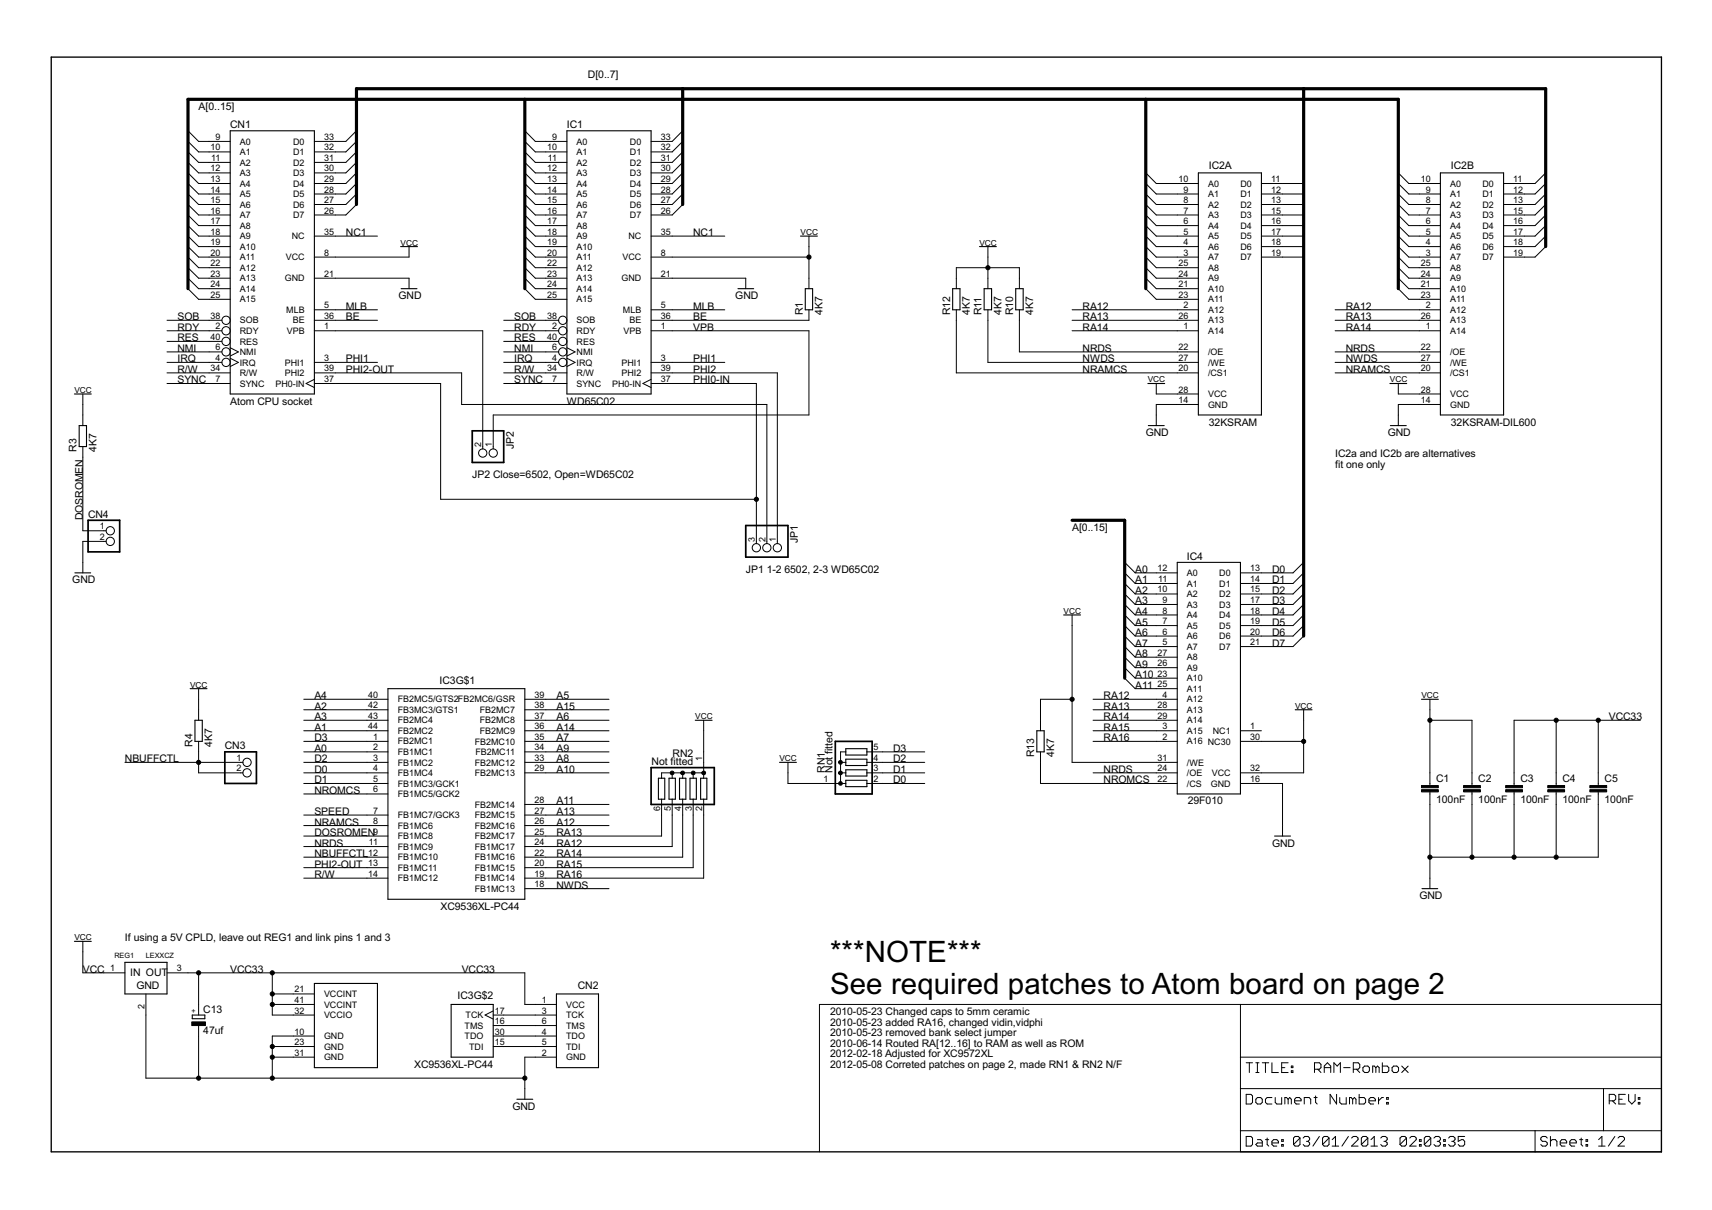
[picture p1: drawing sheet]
<svg xmlns="http://www.w3.org/2000/svg" width="297mm" height="210mm" viewBox="0 0 297 210" stroke-linecap="round" stroke-linejoin="round" font-family="sans-serif">
<g fill="none" stroke="#000" stroke-width=".17">
<path d="M32.6 22.7l1.9 1.8h5.4M32.6 24.5l1.9 1.9h5.4M32.6 26.4l1.9 1.8h5.4M32.6 28.2l1.9 1.8h5.4M32.6 30l1.9 1.8h5.4M32.6 31.8l1.9 1.9h5.4M32.6 33.7l1.9 1.8h5.4M32.6 35.5l1.9 1.8h5.4M32.6 37.3l1.9 1.8h5.4M32.6 39.1l1.9 1.9h5.4M61.8 22.7l-1.8 1.8h-5.5M61.8 24.5l-1.8 1.9h-5.5"/>
<path d="M61.8 26.4l-1.8 1.8h-5.5M61.8 28.2l-1.8 1.8h-5.5M61.8 30l-1.8 1.8h-5.5M61.8 31.8l-1.8 1.9h-5.5M61.8 33.7l-1.8 1.8h-5.5M61.8 35.5l-1.8 1.8h-5.5M91.1 22.7l1.8 1.8h5.5M91.1 24.5l1.8 1.9h5.5M91.1 26.4l1.8 1.8h5.5M91.1 28.2l1.8 1.8h5.5M91.1 30l1.8 1.8h5.5M91.1 31.8l1.8 1.9h5.5"/>
<path d="M91.1 33.7l1.8 1.8h5.5M91.1 35.5l1.8 1.8h5.5M91.1 37.3l1.8 1.8h5.5M91.1 39.1l1.8 1.9h5.5M118.4 22.7l-1.8 1.8h-3.6M118.4 24.5l-1.8 1.9h-3.6M118.4 26.4l-1.8 1.8h-3.6M118.4 28.2l-1.8 1.8h-3.6M118.4 30l-1.8 1.8h-3.6M118.4 31.8l-1.8 1.9h-3.6M118.4 33.7l-1.8 1.8h-3.6M118.4 35.5l-1.8 1.8h-3.6"/>
<path d="M198.8 30l1.8 1.8h7.3M198.8 31.8l1.8 1.9h7.3M198.8 33.7l1.8 1.8h7.3M198.8 35.5l1.8 1.8h7.3M198.8 37.3l1.8 1.8h7.3M198.8 39.1l1.8 1.9h7.3M218.9 31.8h7.3M218.9 33.7h7.3M218.9 35.5h7.3M218.9 37.3h7.3M218.9 39.1h7.3M242.6 30l1.8 1.8h5.5"/>
<path d="M242.6 31.8l1.8 1.9h5.5M242.6 33.7l1.8 1.8h5.5M242.6 35.5l1.8 1.8h5.5M242.6 37.3l1.8 1.8h5.5M242.6 39.1l1.8 1.9h5.5M268.2 30l-1.9 1.8h-5.4M268.2 31.8l-1.9 1.9h-5.4M268.2 33.7l-1.9 1.8h-5.4M268.2 35.5l-1.9 1.8h-5.4M268.2 37.3l-1.9 1.8h-5.4M268.2 39.1l-1.9 1.9h-5.4M29 57.4h9.5"/>
<path d="M29 55.6h9.5M29 59.2h9.5M32.6 41l1.9 1.8h5.4M32.6 42.8l1.9 1.8h5.4M32.6 44.6l1.9 1.8h5.4M32.6 46.4l1.9 1.9h5.4M32.6 48.3l1.9 1.8h5.4M32.6 50.1l1.9 1.8h5.4M54.5 41h11M54.5 48.3h16.5v1.8M54.5 57.4h29.3v20.5M54.5 53.7h11"/>
<path d="M54.5 55.6h11M71 42.8v1.8h-16.5M87.4 57.4h9.5M87.4 55.6h9.5M87.4 59.2h9.5M91.1 41l1.8 1.8h5.5M91.1 42.8l1.8 1.8h5.5M91.1 44.6l1.8 1.8h5.5M91.1 46.4l1.8 1.9h5.5M91.1 48.3l1.8 1.8h5.5M91.1 50.1l1.8 1.8h5.5M113 41h12.8"/>
<path d="M113 44.6h27.4M113 48.3h16.4v1.8M113 57.4h27.4v14.6h-54.8v5.9M113 53.7h12.8M140.4 53.7v1.9h-27.4M140.4 41v9.1M165.9 50.1v-3.7h11v3.7M165.9 53.7v11h42M171.4 53.7v9.2h36.5M171.4 42.8v7.3M176.9 53.7v7.3h31M186 57.4h21.9"/>
<path d="M186 53.7h21.9M186 55.6h21.9M198.8 41l1.8 1.8h7.3M198.8 42.8l1.8 1.8h7.3M198.8 44.6l1.8 1.8h7.3M198.8 46.4l1.8 1.9h7.3M198.8 48.3l1.8 1.8h7.3M198.8 50.1l1.8 1.8h7.3M218.9 41h7.3M218.9 42.8h7.3M218.9 44.6h7.3M231.6 57.4h18.3"/>
<path d="M231.6 53.7h18.3M231.6 55.6h18.3M242.6 41l1.8 1.8h5.5M242.6 42.8l1.8 1.8h5.5M242.6 44.6l1.8 1.8h5.5M242.6 46.4l1.8 1.9h5.5M242.6 48.3l1.8 1.8h5.5M242.6 50.1l1.8 1.8h5.5M268.2 41l-1.9 1.8h-5.4M268.2 42.8l-1.9 1.8h-5.4M14.4 68.3v5.5M14.4 77.5v14.6h4"/>
<path d="M29 61h9.5M29 62.9h9.5M29 66.5h10.9M29 64.7h10.9M39.9 60.3l1.5 .7-1.5 .8M39.9 62.1l1.5 .8-1.5 .7M54.5 62.9h11M54.5 66.5h22v20.1h54.7M54.5 64.7h25.6v5.5h53v24.1M54.5 65.8l-1.4 .7 1.4 .7M87.4 61h9.5M87.4 62.9h9.5"/>
<path d="M87.4 66.5h11M87.4 64.7h11M98.4 60.3l1.4 .7-1.4 .8M98.4 62.1l1.4 .8-1.4 .7M113 62.9h12.8M113 65.8l-1.5 .7 1.5 .7M113 66.5h18.2v27.8M113 64.7h21.9v29.6M200.6 66.5v1.8h7.3M207.9 70.2h-7.3v3.6M231.6 61h18.3M231.6 62.9h18.3"/>
<path d="M231.6 64.7h18.3M242.6 66.5v1.8h7.3M249.9 70.2h-7.3v3.6M18.4 93.9h-4v5.5M195.1 97.6l1.9 1.8h7.3M195.1 99.4l1.9 1.8h7.3M226.2 97.6l-1.9 1.8h-9.1M226.2 99.4l-1.9 1.8h-9.1M34.5 119.5v5.4M186 106.7v25.5h18.3M195.1 101.2l1.9 1.8h7.3M195.1 103l1.9 1.9h7.3"/>
<path d="M195.1 104.9l1.9 1.8h7.3M195.1 106.7l1.9 1.8h7.3M195.1 108.5l1.9 1.8h7.3M195.1 110.3l1.9 1.9h7.3M195.1 112.2l1.9 1.8h7.3M195.1 114l1.9 1.8h7.3M195.1 115.8l1.9 1.8h7.3M195.1 117.6l1.9 1.9h7.3M226.2 101.2l-1.9 1.8h-9.1M226.2 103l-1.9 1.9h-9.1M226.2 104.9l-1.9 1.8h-9.1M226.2 106.7l-1.9 1.8h-9.1"/>
<path d="M226.2 108.5l-1.9 1.8h-9.1M226.2 110.3l-1.9 1.9h-9.1M21.7 132.2h20.5M34.5 128.6v5.5h7.7M52.7 121.3h14.6M52.7 123.1h14.6M52.7 124.9h14.6M52.7 134.1h14.6M52.7 128.6h14.6M52.7 135.9h14.6M52.7 132.2h14.6M52.7 126.8h14.6"/>
<path d="M52.7 130.4h14.6M52.7 137.7h14.6M91.1 121.3h14.6M91.1 123.1h14.6M91.1 124.9h14.6M91.1 134.1h14.6M91.1 128.6h14.6M91.1 132.2h14.6M91.1 126.8h14.6M91.1 130.4h14.6M91.1 139.6h14.6M114.8 138.6v6.4h-23.7"/>
<path d="M116.6 138.6v8.3h-25.5M116.6 134.1v.9M118.4 138.6v10.1h-27.3M118.4 134.1v.9M120.3 138.6v11.9h-29.2M120.3 134.1v.9M122.1 134.1h-7.3v.9M122.1 138.6v13.7h-31M122.1 124.9v10.1M136.7 132.2v3.7h10M145.8 134.1h.9M145.8 132.2h.9"/>
<path d="M146.7 130.4h-.9v5.5M150.4 134.1h10M150.4 135.9h10M150.4 132.2h10M150.4 130.4h10M180.5 130.4v5.5h23.8M186 121.3h-5.5v5.5M189.7 121.3h14.6M189.7 123.1h14.6M189.7 124.9h14.6M189.7 134.1h14.6M189.7 128.6h14.6"/>
<path d="M189.7 126.8h14.6M215.2 128.6h11M215.2 135.9h7.3v9.1M215.2 126.8h3.7M226.2 123.1v11h-11M248.1 121.3v15M248.1 137.4v16.8M248.1 124.9h7.3v11.4M255.4 137.4v11.3M262.7 137.4v11.3M270 124.9v11.4M270 137.4v11.3"/>
<path d="M277.3 137.4v11.3h-29.2M277.3 124.9v11.4M284.6 124.9h-21.9v11.4M52.7 141.4h14.6M52.7 143.2h14.6M52.7 145h14.6M52.7 146.9h14.6M52.7 148.7h14.6M52.7 150.5h14.6M52.7 152.3h14.6M91.1 141.4h14.6M91.1 143.2h14.6"/>
<path d="M91.1 154.2h14.6M14.4 163.3v5.5h7.3M25.3 172.4v14.6h65.8M29 168.8h62.1v5.4h5.4M34.5 168.8v7.3M34.5 177.9v9.1M47.2 174.2h7.3M47.2 172.4h7.3M47.2 168.8v7.3h7.3M54.5 179.7h-7.3v7.3M85.6 176.1h10.9M85.6 179.7h10.9"/>
<path d="M85.6 175.4l-1.4 .7 1.4 .7M85.6 177.9h10.9M215.2 174.2v25.6h73.1v-25.6h-146.1v25.6M47.2 183.4h7.3M47.2 181.5h7.3M85.6 181.5h10.9M96.5 183.4h-5.4v7.3M215.2 188.8h73.1M215.2 196.2h73.1M215.2 183.4h73.1M216.2 189.8h.8l.3 .3v1.1l-.3 .3h-.8zM216.2 197.1h.8l.3 .3v1.1l-.3 .3h-.8z"/>
<path d="M216.2 184.4h1.1M216.8 184.4v1.7M217.9 184.4h.5M217.9 186.1h.5M218.2 197.7h.5l.3 .3v.8h-.8l-.3-.3 .3-.2h.8M218.2 190.4h.5l.3 .3v.5l-.3 .3h-.5l-.3-.3v-.5zM218.2 184.4v1.7M219 184.4h1.1M219.6 197.7h.5M219.6 184.4v1.7M219.9 197.4v1.1l.2 .3M220.7 198.3h1.1v-.3l-.3-.3h-.5l-.3 .3v.5l.3 .3h.5"/>
<path d="M220.7 184.4v1.7h1.1M220.7 190.4h-.8l-.3 .3v.5l.3 .3h.8M221.3 190.4v.8l.2 .3h.9v-1.1M222.4 198.5h.3v.3h-.3zM222.4 197.7h.3v.3h-.3zM222.4 185.2h.5M223.5 184.4h-1.1v1.7h1.1M223.5 190.7l-.3-.3h-.3v1.1M223.5 190.7l.3-.3 .2 .3v.8M223.5 190.7v.8M224 185.8h.3v.3h-.3zM224 184.9h.3v.3h-.3z"/>
<path d="M224.6 191h1.1v-.3l-.3-.3h-.5l-.3 .3v.5l.3 .3h.5M225.6 197.4v1.1l-.3 .3h-.6l-.3-.3M225.6 197.4l-.3-.3h-.6l-.3 .3v1.1M225.6 197.4l-1.2 1.1M226.1 197.4l.3-.3h.5l.3 .3v.3l-.3 .3M226.3 191.5v-1.1h.8l.3 .3v.8M226.7 198h.2M226.9 198l.3 .3v.2l-.3 .3h-.5l-.3-.3M228 190.4h.5M228.1 185.5h.8l.3-.3v-.6l-.3-.2h-.8v1.7M228.3 190.1v1.1l.2 .3M228.6 185.5l.6 .6"/>
<path d="M228.9 197.1l-1.1 1.7M229.8 185.2h1.1M229.8 186.1v-1.2l.5-.5 .6 .5v1.2M230.6 197.4v1.1l-.3 .3h-.6l-.2-.3M230.6 197.4l-.3-.3h-.6l-.2 .3v1.1M230.6 197.4l-1.1 1.1M231.1 198.8h1.2M231.1 197.7l.6-.6v1.7M231.4 186.1v-1.7l.6 .5 .6-.5v1.7M231.9 189.8v1.7l-1.1-1.7v1.7M232.5 190.4v.8l.2 .3h.9v-1.1M233.1 185.2h1.2"/>
<path d="M234 197.1l-1.2 1.7M234.5 197.4l.3-.3h.6l.2 .3v.3l-1.1 1.1h1.1M234.7 190.7l-.3-.3h-.3v1.1M234.7 190.7v.8M234.7 190.7l.3-.3 .3 .3v.8M234.8 185.5h.8l.3-.3v-.6l-.3-.2h-.8v1.7M235.4 185.5l.5 .6M235.8 189.8v1.7h.9l.2-.3v-.5l-.2-.3h-.9M236.5 185.2l.3-.3h.5l.3 .3v.6l-.3 .3h-.5l-.3-.3zM237.3 197.4v1.1l-.3 .3h-.5l-.3-.3M237.3 197.4l-.3-.3h-.5l-.3 .3v1.1M237.3 197.4l-1.1 1.1"/>
<path d="M237.5 191h1.1v-.3l-.3-.3h-.5l-.3 .3v.5l.3 .3h.5M237.9 198.8h1.1M237.9 197.7l.5-.6v1.7M238.7 185.2l-.3-.3h-.2v1.2M238.7 185.2v.9M238.7 185.2l.3-.3 .3 .3v.9M239.2 190.4v1.1M239.6 197.4l.2-.3h.6l.3 .3v.3l-.3 .3M239.8 184.4v1.7h.9l.3-.3v-.6l-.3-.3h-.9M240 190.4h-.2l-.6 .6M240.1 198h.3M240.4 198l.3 .3v.2l-.3 .3h-.6l-.2-.3"/>
<path d="M240.6 191.2h.3v.3h-.3zM240.6 190.4h.3v.3h-.3zM241.5 185.2l.3-.3h.6l.3 .3v.6l-.3 .3h-.6l-.3-.3zM243.2 184.9l1.1 1.2M244 197.4v1.1l-.2 .3h-.6l-.3-.3M244 197.4l-.2-.3h-.6l-.3 .3v1.1M244 197.4l-1.1 1.1M244.3 184.9l-1.1 1.2M244.6 197.4l.3-.3h.5l.3 .3v.3l-1.1 1.1h1.1M246.3 198.5h.3v.3h-.3zM246.3 197.7h.3v.3h-.3zM248.2 197.4v1.1l-.2 .3h-.6l-.3-.3"/>
<path d="M248.2 197.4l-.2-.3h-.6l-.3 .3v1.1M248.2 197.4l-1.1 1.1M248.8 197.4l.3-.3h.5l.3 .3v.3l-.3 .3M249.4 198h.2M249.6 198l.3 .3v.2l-.3 .3h-.5l-.3-.3M250.5 198.5h.3v.3h-.3zM250.5 197.7h.3v.3h-.3zM251.3 197.4l.3-.3h.6l.3 .3v.3l-.3 .3M251.9 198h.3M252.2 198l.3 .3v.2l-.3 .3h-.6l-.3-.3M254.1 197.1h-1.1v.9l.6-.3h.3l.2 .3v.5l-.2 .3h-.6l-.3-.3M266.3 196.2v3.6"/>
<path d="M268.5 197.4l-.3-.3h-.6l-.3 .3v.3l.3 .3h.6l.3 .3v.2l-.3 .3h-.6l-.3-.3M269 198l.3-.3h.6l.2 .3v.8M269 197.1v1.7M270.7 198.3h1.1v-.3l-.3-.3h-.5l-.3 .3v.5l.3 .3h.5M272.4 198.3h1.1v-.3l-.3-.3h-.6l-.2 .3v.5l.2 .3h.6M274.1 197.7h.5M274.3 197.4v1.1l.3 .3M275.2 198.5h.3v.3h-.3zM275.2 197.7h.3v.3h-.3zM277.4 198.8h1.1M277.4 197.7l.5-.6v1.7M278.2 188.8v7.4"/>
<path d="M279.2 191h.8l.3-.3v-.6l-.3-.3h-.8v1.7M279.8 191l.5 .5M280.2 197.1l-1.1 1.7M280.7 197.4l.3-.3h.6l.3 .3v.3l-1.2 1.1h1.2M280.9 190.7h.6M282 189.8h-1.1v1.7h1.1M282.6 189.8v1.2l.5 .5 .6-.5v-1.2M284.2 191.2h.3v.3h-.3zM284.2 190.4h.3v.3h-.3z"/>
<circle cx="39.2" cy="59.2" r=".72"/>
<circle cx="39.2" cy="55.6" r=".72"/>
<circle cx="39.2" cy="57.4" r=".72"/>
<circle cx="97.6" cy="57.4" r=".72"/>
<circle cx="97.6" cy="55.6" r=".72"/>
<circle cx="97.6" cy="59.2" r=".72"/>
<circle cx="39.2" cy="61" r=".72"/>
<circle cx="39.2" cy="62.9" r=".72"/>
<circle cx="83.8" cy="78.6" r=".72"/>
<circle cx="85.6" cy="78.6" r=".72"/>
<circle cx="97.6" cy="62.9" r=".72"/>
<circle cx="97.6" cy="61" r=".72"/>
<circle cx="19.1" cy="93.9" r=".72"/>
<circle cx="19.1" cy="92.1" r=".72"/>
<circle cx="131.2" cy="95" r=".72"/>
<circle cx="133.1" cy="95" r=".72"/>
<circle cx="134.9" cy="95" r=".72"/>
<circle cx="42.9" cy="134.1" r=".72"/>
<circle cx="42.9" cy="132.2" r=".72"/>
</g>
<path d="M8.9 9.9h279.4v189.9h-279.4z" fill="none" stroke="#000" stroke-width=".23"/>
<g fill="none" stroke="#000" stroke-width=".19">
<path d="M39.9 22.7h14.6v45.6h-14.6zM98.4 22.7h14.6v45.6h-14.6zM207.9 30h11v42h-11zM249.9 30h11v42h-11zM69.5 42.8h2.9M69.6 50.1h2.7M128 50.1h2.8M138.9 41h2.9M139.7 50.1h1.3v3.6h-1.3zM165.3 50.1h1.3v3.6h-1.3zM169.9 42.8h3M170.8 50.1h1.2v3.6h-1.2z"/>
<path d="M176.2 50.1h1.3v3.6h-1.3zM12.9 68.3h2.9M13.7 73.8h1.3v3.7h-1.3zM199.2 66.5h2.9M199.2 73.8h2.8M241.2 66.5h2.9M241.2 73.8h2.8M13 99.4h2.7M204.3 97.6h10.9v40.1h-10.9zM33 119.5h2.9M67.3 119.5h23.8v36.5h-23.8zM184.6 106.7h2.9"/>
<path d="M33.8 124.9h1.3v3.7h-1.3zM114.2 135h1.1v3.6h-1.1zM116.1 135h1.1v3.6h-1.1zM117.9 135h1.1v3.6h-1.1zM119.7 135h1.1v3.6h-1.1zM120.6 124.9h2.9M121.6 135h1v3.6h-1zM135.3 132.2h2.9M146.7 135.4h3.7v1.1h-3.7zM146.7 129.9h3.7v1.1h-3.7zM146.7 131.7h3.7v1.1h-3.7zM146.7 133.5h3.7v1.1h-3.7z"/>
<path d="M179.9 126.8h1.3v3.6h-1.3zM224.7 123.1h2.9M246.6 121.3h3M221.1 145h2.8M246.7 154.2h2.7M12.9 163.3h2.9M21.7 166.9h7.3v5.5h-7.3zM33.4 176.1h2.1v.6h-2.1zM54.5 170.6h11v14.6h-11zM78.3 174.2h7.3v9.2h-7.3zM96.5 172.4h7.3v12.8h-7.3zM89.7 190.7h2.7"/>
</g>
<path d="M81.9 74.7h5.5v5.5h-5.5zM15.3 90.3h5.5v5.4h-5.5zM129.4 91.2h7.3v5.4h-7.3zM39 130.4h5.5v5.5h-5.5zM113 133.2h10.9v6.4h-10.9zM144.9 128.6h6.4v9.1h-6.4z" fill="none" stroke="#000" stroke-width=".3"/>
<path d="M246.6 137h3v.4h-3zM246.6 136.3h3v.4h-3zM253.9 137h3v.4h-3zM253.9 136.3h3v.4h-3zM261.2 137h3v.4h-3zM261.2 136.3h3v.4h-3zM268.5 137h3v.4h-3zM268.5 136.3h3v.4h-3zM275.8 137h3v.4h-3zM275.8 136.3h3v.4h-3zM33.3 177.3h2.3v.6h-2.3z" fill="#000" stroke="#000" stroke-width=".17"/>
<g fill="#000" stroke="#000" stroke-width=".17">
<path d="M116.4 133.9l.1-.1 .4 .1v.4l-.2 .1-.3-.1-.1-.2 .3-.1-.3 .1z" fill-rule="evenodd"/>
<path d="M118.2 133.9l.1-.1 .4 .1v.4l-.1 .1-.4-.1-.1-.2h.4h-.4z" fill-rule="evenodd"/>
<path d="M120 133.9l.2-.1 .3 .1v.4l-.1 .1-.4-.1v-.2l.3-.1-.3 .1z" fill-rule="evenodd"/>
<path d="M121.8 133.9l.2-.1 .4 .1v.4l-.2 .1-.4-.1v-.2l.3-.1-.3 .1z" fill-rule="evenodd"/>
<path d="M145.6 132.1l.3-.2a.34 .34 0 0 1 .3 .3 .34 .34 0 0 1-.3 .4l-.3-.2-.1-.2h.4h-.4z" fill-rule="evenodd"/>
<path d="M145.6 133.9l.1-.1 .4 .1v.4l-.2 .1-.3-.1-.1-.2h.4h-.4z" fill-rule="evenodd"/>
<path d="M145.6 135.7l.3-.1 .3 .3-.1 .2-.2 .1-.3-.1-.1-.2h.4h-.4z" fill-rule="evenodd"/>
<circle cx="140.4" cy="44.6" r=".36"/>
<circle cx="171.4" cy="46.4" r=".36"/>
<circle cx="131.2" cy="86.6" r=".36"/>
<circle cx="34.5" cy="132.2" r=".36"/>
<circle cx="186" cy="121.3" r=".36"/>
<circle cx="226.2" cy="128.6" r=".36"/>
<circle cx="248.1" cy="124.9" r=".36"/>
<circle cx="270" cy="124.9" r=".36"/>
<circle cx="277.3" cy="124.9" r=".36"/>
<circle cx="248.1" cy="148.7" r=".36"/>
<circle cx="255.4" cy="148.7" r=".36"/>
<circle cx="262.7" cy="148.7" r=".36"/>
<circle cx="270" cy="148.7" r=".36"/>
<circle cx="34.5" cy="168.8" r=".36"/>
<circle cx="47.2" cy="172.4" r=".36"/>
<circle cx="47.2" cy="168.8" r=".36"/>
<circle cx="47.2" cy="174.2" r=".36"/>
<circle cx="34.5" cy="187" r=".36"/>
<circle cx="47.2" cy="181.5" r=".36"/>
<circle cx="47.2" cy="183.4" r=".36"/>
<circle cx="47.2" cy="187" r=".36"/>
<circle cx="91.1" cy="187" r=".36"/>
</g>
<path d="M91.1 17.2v32.9M118.4 15.4v20.1M198.8 17.2v32.9M226.2 15.4v94.9M61.8 35.5v-20.1h206.4v27.4M32.6 50.1v-32.9h210v32.9M186 90.3h9.1v27.3" fill="none" stroke="#000" stroke-width=".55"/>
<g font-size="5.7">
<text x="144" y="166.9">***NOTE***</text>
<text x="144" y="172.4">See required patches to Atom board on page 2</text>
</g>
<g font-size="2">
<text x="102" y="13.6">D[0..7]</text>
<text x="34.5" y="19">A[0..15]</text>
<text x="39.9" y="22.1">CN1</text>
<text x="98.4" y="22.1">IC1</text>
<text x="209.7" y="29.3">IC2A</text>
<text x="251.7" y="29.3">IC2B</text>
<text x="60" y="41">NC1</text>
<text x="120.3" y="41">NC1</text>
<text x="60" y="53.7">MLB</text>
<text x="69.1" y="51.9">GND</text>
<text x="120.3" y="53.7">MLB</text>
<text x="127.6" y="51.9">GND</text>
<text x="187.8" y="53.7">RA12</text>
<text x="233.5" y="53.7">RA12</text>
<text x="30.8" y="55.6">SOB</text>
<text x="30.8" y="57.4">RDY</text>
<text x="30.8" y="59.2">RES</text>
<text x="60" y="55.6">BE</text>
<text x="89.2" y="55.6">SOB</text>
<text x="89.2" y="57.4">RDY</text>
<text x="89.2" y="59.2">RES</text>
<text x="120.3" y="55.6">BE</text>
<text x="120.3" y="57.4">VPB</text>
<text x="139.3" y="54.7" transform="rotate(-90 139.3 54.7)">R1</text>
<text x="142.7" y="54.7" transform="rotate(-90 142.7 54.7)">4K7</text>
<text x="164.8" y="54.7" transform="rotate(-90 164.8 54.7)">R12</text>
<text x="168.3" y="54.7" transform="rotate(-90 168.3 54.7)">4K7</text>
<text x="170.3" y="54.7" transform="rotate(-90 170.3 54.7)">R11</text>
<text x="173.8" y="54.7" transform="rotate(-90 173.8 54.7)">4K7</text>
<text x="175.8" y="54.7" transform="rotate(-90 175.8 54.7)">R10</text>
<text x="179.3" y="54.7" transform="rotate(-90 179.3 54.7)">4K7</text>
<text x="187.8" y="55.6">RA13</text>
<text x="187.8" y="57.4">RA14</text>
<text x="233.5" y="55.6">RA13</text>
<text x="233.5" y="57.4">RA14</text>
<text x="30.8" y="61">NMI</text>
<text x="30.8" y="62.9">IRQ</text>
<text x="30.8" y="64.7">R/W</text>
<text x="60" y="62.9">PHI1</text>
<text x="60" y="64.7">PHI2-OUT</text>
<text x="89.2" y="61">NMI</text>
<text x="89.2" y="62.9">IRQ</text>
<text x="89.2" y="64.7">R/W</text>
<text x="120.3" y="62.9">PHI1</text>
<text x="120.3" y="64.7">PHI2</text>
<text x="187.8" y="62.9">NWDS</text>
<text x="187.8" y="61">NRDS</text>
<text x="187.8" y="64.7">NRAMCS</text>
<text x="233.5" y="62.9">NWDS</text>
<text x="233.5" y="61">NRDS</text>
<text x="233.5" y="64.7">NRAMCS</text>
<text x="30.8" y="66.5">SYNC</text>
<text x="39.9" y="70.2">Atom CPU socket</text>
<text x="89.2" y="66.5">SYNC</text>
<text x="98.4" y="70.2">WD65C02</text>
<text x="120.3" y="66.5">PHI0-IN</text>
<text x="89.1" y="77.8" transform="rotate(-90 89.1 77.8)">JP2</text>
<text x="198.8" y="75.6">GND</text>
<text x="209.7" y="73.8">32KSRAM</text>
<text x="240.8" y="75.6">GND</text>
<text x="251.7" y="73.8">32KSRAM-DIL600</text>
<text x="13.3" y="78.4" transform="rotate(-90 13.3 78.4)">R3</text>
<text x="16.7" y="78.4" transform="rotate(-90 16.7 78.4)">4K7</text>
<text x="81.9" y="83">JP2 Close=6502, Open=WD65C02</text>
<text x="231.7" y="79.3">IC2a and IC2b are alternatives</text>
<text x="231.7" y="81.1">fit one only</text>
<text x="15.3" y="89.8">CN4</text>
<text x="14.4" y="90.3" transform="rotate(-90 14.4 90.3)">DOSROMEN</text>
<text x="138.4" y="94.3" transform="rotate(-90 138.4 94.3)">JP1</text>
<text x="186" y="92.1">A[0..15]</text>
<text x="12.5" y="101.2">GND</text>
<text x="129.4" y="99.4">JP1</text>
<text x="133" y="99.4">1-2</text>
<text x="136.1" y="99.4">6502, 2-3 WD65C02</text>
<text x="197" y="99.4">A0</text>
<text x="197" y="101.2">A1</text>
<text x="205.9" y="97.2">IC4</text>
<text x="220.7" y="99.4">D0</text>
<text x="220.7" y="101.2">D1</text>
<text x="197" y="103">A2</text>
<text x="197" y="104.9">A3</text>
<text x="197" y="106.7">A4</text>
<text x="220.7" y="103">D2</text>
<text x="220.7" y="104.9">D3</text>
<text x="220.7" y="106.7">D4</text>
<text x="197" y="108.5">A5</text>
<text x="197" y="110.3">A6</text>
<text x="197" y="112.2">A7</text>
<text x="197" y="114">A8</text>
<text x="220.7" y="108.5">D5</text>
<text x="220.7" y="110.3">D6</text>
<text x="220.7" y="112.2">D7</text>
<text x="76.3" y="118.7">IC3G$1</text>
<text x="197" y="115.8">A9</text>
<text x="197" y="117.6">A10</text>
<text x="197" y="119.5">A11</text>
<text x="54.5" y="123.1">A2</text>
<text x="54.5" y="124.9">A3</text>
<text x="54.5" y="121.3">A4</text>
<text x="96.5" y="121.3">A5</text>
<text x="96.5" y="124.9">A6</text>
<text x="96.5" y="123.1">A15</text>
<text x="191.5" y="121.3">RA12</text>
<text x="191.5" y="123.1">RA13</text>
<text x="191.5" y="124.9">RA14</text>
<text x="279.1" y="124.9">VCC33</text>
<text x="33.4" y="129.5" transform="rotate(-90 33.4 129.5)">R4</text>
<text x="36.8" y="129.5" transform="rotate(-90 36.8 129.5)">4K7</text>
<text x="39" y="130">CN3</text>
<text x="54.5" y="130.4">A0</text>
<text x="54.5" y="126.8">A1</text>
<text x="54.5" y="128.6">D3</text>
<text x="96.5" y="128.6">A7</text>
<text x="96.5" y="130.4">A9</text>
<text x="96.5" y="126.8">A14</text>
<text x="116.7" y="131.3">RN2</text>
<text x="155" y="130.4">D3</text>
<text x="179.5" y="131.3" transform="rotate(-90 179.5 131.3)">R13</text>
<text x="182.9" y="131.3" transform="rotate(-90 182.9 131.3)">4K7</text>
<text x="191.5" y="126.8">RA15</text>
<text x="191.5" y="128.6">RA16</text>
<text x="21.7" y="132.3">NBUFFCTL</text>
<text x="54.5" y="134.1">D0</text>
<text x="54.5" y="135.9">D1</text>
<text x="54.5" y="132.3">D2</text>
<text x="54.5" y="137.7">NROMCS</text>
<text x="96.5" y="132.3">A8</text>
<text x="96.5" y="134.1">A10</text>
<text x="113.1" y="132.7">Not fitted</text>
<text x="143.1" y="134.1" transform="rotate(-90 143.1 134.1)">RN1</text>
<text x="144.5" y="134.1" transform="rotate(-90 144.5 134.1)">Not fitted</text>
<text x="155" y="135.9">D0</text>
<text x="155" y="134.1">D1</text>
<text x="155" y="132.3">D2</text>
<text x="191.5" y="134.1">NRDS</text>
<text x="191.5" y="135.9">NROMCS</text>
<text x="249.2" y="135.6">C1</text>
<text x="256.5" y="135.6">C2</text>
<text x="263.8" y="135.6">C3</text>
<text x="271.1" y="135.6">C4</text>
<text x="278.4" y="135.6">C5</text>
<text x="54.5" y="143.2">NRAMCS</text>
<text x="54.5" y="141.4">SPEED</text>
<text x="96.5" y="139.6">A11</text>
<text x="96.5" y="143.2">A12</text>
<text x="96.5" y="141.4">A13</text>
<text x="206.1" y="139.6">29F010</text>
<text x="249.2" y="139.3">100nF</text>
<text x="256.5" y="139.3">100nF</text>
<text x="263.8" y="139.3">100nF</text>
<text x="271.1" y="139.3">100nF</text>
<text x="278.4" y="139.3">100nF</text>
<text x="54.5" y="146.9">NRDS</text>
<text x="54.5" y="145">DOSROMEN</text>
<text x="54.5" y="148.7">NBUFFCTL</text>
<text x="96.5" y="146.9">RA12</text>
<text x="96.5" y="145">RA13</text>
<text x="96.5" y="148.7">RA14</text>
<text x="220.7" y="146.9">GND</text>
<text x="54.5" y="152.3">R/W</text>
<text x="54.5" y="150.5">PHI2-OUT</text>
<text x="96.5" y="154.2">NWDS</text>
<text x="96.5" y="150.5">RA15</text>
<text x="96.5" y="152.3">RA16</text>
<text x="246.3" y="156">GND</text>
<text x="76.4" y="157.8">XC9536XL-PC44</text>
<text x="21.7" y="163.3">If using a 5V CPLD, leave out REG1 and link pins 1 and 3</text>
<text x="14.4" y="168.8">VCC</text>
<text x="22.6" y="169.3">IN OUT</text>
<text x="23.7" y="171.5">GND</text>
<text x="39.9" y="168.8">VCC33</text>
<text x="79.4" y="173.3">IC3G$2</text>
<text x="80.1" y="168.8">VCC33</text>
<text x="100.3" y="171.5">CN2</text>
<text x="35.3" y="179.4">47uf</text>
<text x="35.3" y="175.7">C13</text>
<text x="144" y="176.1">2010-05-23 Changed caps to 5mm ceramic</text>
<text x="144" y="177.9">2010-05-23 added RA16, changed vidin,vidphi</text>
<text x="144" y="179.7">2010-05-23 removed bank select jumper</text>
<text x="71.9" y="185.2">XC9536XL-PC44</text>
<text x="144" y="181.6">2010-06-14 Routed RA[12..16] to RAM as well as ROM</text>
<text x="144" y="183.4">2012-02-18 Adjusted for XC9572XL</text>
<text x="144" y="185.2">2012-05-08 Correted patches on page 2, made RN1 &amp; RN2 N/F</text>
<text x="88.9" y="192.5">GND</text>
</g>
<g font-size="1.7">
<text x="36.5" y="26.1">10</text>
<text x="36.5" y="29.7">12</text>
<text x="36.6" y="27.9">11</text>
<text x="37.4" y="24.3">9</text>
<text x="41.6" y="25.1">A0</text>
<text x="41.6" y="26.9">A1</text>
<text x="41.6" y="28.7">A2</text>
<text x="50.9" y="25.1">D0</text>
<text x="50.9" y="26.9">D1</text>
<text x="50.9" y="28.7">D2</text>
<text x="56.2" y="24.3">33</text>
<text x="56.2" y="26.1">32</text>
<text x="56.2" y="27.9">31</text>
<text x="56.2" y="29.7">30</text>
<text x="94.9" y="26.1">10</text>
<text x="94.9" y="29.7">12</text>
<text x="95.1" y="27.9">11</text>
<text x="95.8" y="24.3">9</text>
<text x="100" y="25.1">A0</text>
<text x="100" y="26.9">A1</text>
<text x="100" y="28.7">A2</text>
<text x="109.3" y="25.1">D0</text>
<text x="109.3" y="26.9">D1</text>
<text x="109.3" y="28.7">D2</text>
<text x="114.6" y="24.3">33</text>
<text x="114.6" y="26.1">32</text>
<text x="114.6" y="27.9">31</text>
<text x="114.6" y="29.7">30</text>
<text x="36.5" y="31.6">13</text>
<text x="36.5" y="33.4">14</text>
<text x="36.5" y="35.2">15</text>
<text x="41.6" y="30.5">A3</text>
<text x="41.6" y="32.4">A4</text>
<text x="41.6" y="34.2">A5</text>
<text x="50.9" y="30.6">D3</text>
<text x="50.9" y="32.4">D4</text>
<text x="50.9" y="34.2">D5</text>
<text x="56.2" y="31.6">29</text>
<text x="56.2" y="33.4">28</text>
<text x="56.2" y="35.2">27</text>
<text x="94.9" y="31.6">13</text>
<text x="94.9" y="33.4">14</text>
<text x="94.9" y="35.2">15</text>
<text x="100" y="30.5">A3</text>
<text x="100" y="32.4">A4</text>
<text x="100" y="34.2">A5</text>
<text x="109.3" y="30.6">D3</text>
<text x="109.3" y="32.4">D4</text>
<text x="109.3" y="34.2">D5</text>
<text x="114.6" y="31.6">29</text>
<text x="114.6" y="33.4">28</text>
<text x="114.6" y="35.2">27</text>
<text x="204.5" y="31.6">10</text>
<text x="205.4" y="33.4">9</text>
<text x="205.4" y="35.2">8</text>
<text x="209.6" y="32.4">A0</text>
<text x="209.6" y="34.2">A1</text>
<text x="215.2" y="32.4">D0</text>
<text x="215.2" y="34.2">D1</text>
<text x="220.6" y="31.6">11</text>
<text x="220.6" y="33.4">12</text>
<text x="220.6" y="35.2">13</text>
<text x="246.5" y="31.6">10</text>
<text x="247.4" y="33.4">9</text>
<text x="247.4" y="35.2">8</text>
<text x="251.6" y="32.4">A0</text>
<text x="251.6" y="34.2">A1</text>
<text x="257.2" y="32.4">D0</text>
<text x="257.2" y="34.2">D1</text>
<text x="262.6" y="31.6">11</text>
<text x="262.6" y="33.4">12</text>
<text x="262.6" y="35.2">13</text>
<text x="36.5" y="37">16</text>
<text x="36.5" y="38.9">17</text>
<text x="36.5" y="40.7">18</text>
<text x="41.6" y="36">A6</text>
<text x="41.6" y="37.9">A7</text>
<text x="41.6" y="39.7">A8</text>
<text x="41.6" y="41.5">A9</text>
<text x="50.6" y="41.5">NC</text>
<text x="50.9" y="36">D6</text>
<text x="50.9" y="37.9">D7</text>
<text x="56.2" y="37">26</text>
<text x="56.2" y="40.7">35</text>
<text x="94.9" y="37">16</text>
<text x="94.9" y="38.9">17</text>
<text x="94.9" y="40.7">18</text>
<text x="100" y="36">A6</text>
<text x="100" y="37.9">A7</text>
<text x="100" y="39.7">A8</text>
<text x="100" y="41.5">A9</text>
<text x="109" y="41.5">NC</text>
<text x="109.3" y="36">D6</text>
<text x="109.3" y="37.9">D7</text>
<text x="114.6" y="37">26</text>
<text x="114.6" y="40.7">35</text>
<text x="205.4" y="37">7</text>
<text x="205.4" y="38.9">6</text>
<text x="205.4" y="40.7">5</text>
<text x="209.6" y="36">A2</text>
<text x="209.6" y="37.9">A3</text>
<text x="209.6" y="39.7">A4</text>
<text x="209.6" y="41.5">A5</text>
<text x="215.2" y="36">D2</text>
<text x="215.2" y="37.9">D3</text>
<text x="215.2" y="39.7">D4</text>
<text x="215.2" y="41.5">D5</text>
<text x="220.6" y="37">15</text>
<text x="220.6" y="38.9">16</text>
<text x="220.6" y="40.7">17</text>
<text x="247.4" y="37">7</text>
<text x="247.4" y="38.9">6</text>
<text x="247.4" y="40.7">5</text>
<text x="251.6" y="36">A2</text>
<text x="251.6" y="37.9">A3</text>
<text x="251.6" y="39.7">A4</text>
<text x="251.6" y="41.5">A5</text>
<text x="257.2" y="36">D2</text>
<text x="257.2" y="37.9">D3</text>
<text x="257.2" y="39.7">D4</text>
<text x="257.2" y="41.5">D5</text>
<text x="262.6" y="37">15</text>
<text x="262.6" y="38.9">16</text>
<text x="262.6" y="40.7">17</text>
<text x="36.5" y="42.5">19</text>
<text x="36.5" y="44.4">20</text>
<text x="36.5" y="46.2">22</text>
<text x="41.6" y="43.3">A10</text>
<text x="41.6" y="45.2">A11</text>
<text x="41.6" y="47">A12</text>
<text x="49.6" y="45.2">VCC</text>
<text x="56.2" y="44.4">8</text>
<text x="94.9" y="42.5">19</text>
<text x="94.9" y="44.4">20</text>
<text x="94.9" y="46.2">22</text>
<text x="100" y="43.3">A10</text>
<text x="100" y="45.2">A11</text>
<text x="100" y="47">A12</text>
<text x="108" y="45.2">VCC</text>
<text x="114.6" y="44.4">8</text>
<text x="204.5" y="46.2">25</text>
<text x="205.4" y="42.5">4</text>
<text x="205.4" y="44.4">3</text>
<text x="209.6" y="43.3">A6</text>
<text x="209.6" y="45.2">A7</text>
<text x="209.6" y="47">A8</text>
<text x="215.2" y="43.3">D6</text>
<text x="215.2" y="45.2">D7</text>
<text x="220.6" y="42.5">18</text>
<text x="220.6" y="44.4">19</text>
<text x="246.5" y="46.2">25</text>
<text x="247.4" y="42.5">4</text>
<text x="247.4" y="44.4">3</text>
<text x="251.6" y="43.3">A6</text>
<text x="251.6" y="45.2">A7</text>
<text x="251.6" y="47">A8</text>
<text x="257.2" y="43.3">D6</text>
<text x="257.2" y="45.2">D7</text>
<text x="262.6" y="42.5">18</text>
<text x="262.6" y="44.4">19</text>
<text x="36.5" y="48">23</text>
<text x="36.5" y="49.8">24</text>
<text x="36.5" y="51.7">25</text>
<text x="41.6" y="48.8">A13</text>
<text x="41.6" y="50.6">A14</text>
<text x="41.6" y="52.5">A15</text>
<text x="49.4" y="48.8">GND</text>
<text x="56.2" y="53.5">5</text>
<text x="56.2" y="48">21</text>
<text x="94.9" y="48">23</text>
<text x="94.9" y="49.8">24</text>
<text x="94.9" y="51.7">25</text>
<text x="100" y="48.8">A13</text>
<text x="100" y="50.6">A14</text>
<text x="100" y="52.5">A15</text>
<text x="107.8" y="48.8">GND</text>
<text x="114.6" y="53.5">5</text>
<text x="114.6" y="48">21</text>
<text x="204.5" y="48">24</text>
<text x="204.5" y="49.8">21</text>
<text x="204.5" y="51.7">23</text>
<text x="205.4" y="53.5">2</text>
<text x="209.6" y="48.8">A9</text>
<text x="209.6" y="50.6">A10</text>
<text x="209.6" y="52.5">A11</text>
<text x="246.5" y="48">24</text>
<text x="246.5" y="49.8">21</text>
<text x="246.5" y="51.7">23</text>
<text x="247.4" y="53.5">2</text>
<text x="251.6" y="48.8">A9</text>
<text x="251.6" y="50.6">A10</text>
<text x="251.6" y="52.5">A11</text>
<text x="36.5" y="55.3">38</text>
<text x="36.5" y="59">40</text>
<text x="37.4" y="57.1">2</text>
<text x="41.6" y="57.9">RDY</text>
<text x="41.6" y="56.1">SOB</text>
<text x="41.6" y="59.8">RES</text>
<text x="49.7" y="54.3">MLB</text>
<text x="49.7" y="57.9">VPB</text>
<text x="50.8" y="56.1">BE</text>
<text x="56.2" y="57.1">1</text>
<text x="56.2" y="55.3">36</text>
<text x="94.9" y="55.3">38</text>
<text x="94.9" y="59">40</text>
<text x="95.8" y="57.1">2</text>
<text x="100" y="57.9">RDY</text>
<text x="100" y="56.1">SOB</text>
<text x="100" y="59.8">RES</text>
<text x="108.1" y="54.3">MLB</text>
<text x="108.2" y="57.9">VPB</text>
<text x="109.2" y="56.1">BE</text>
<text x="114.6" y="57.1">1</text>
<text x="114.6" y="55.3">36</text>
<text x="204.5" y="55.3">26</text>
<text x="205.4" y="57.1">1</text>
<text x="209.6" y="54.3">A12</text>
<text x="209.6" y="56.1">A13</text>
<text x="209.6" y="57.9">A14</text>
<text x="246.5" y="55.3">26</text>
<text x="247.4" y="57.1">1</text>
<text x="251.6" y="54.3">A12</text>
<text x="251.6" y="56.1">A13</text>
<text x="251.6" y="57.9">A14</text>
<text x="36.5" y="64.4">34</text>
<text x="37.4" y="60.8">6</text>
<text x="37.4" y="62.6">4</text>
<text x="41.6" y="61.6">NMI</text>
<text x="41.6" y="63.4">IRQ</text>
<text x="41.6" y="65.2">R/W</text>
<text x="49.4" y="63.4">PHI1</text>
<text x="49.4" y="65.2">PHI2</text>
<text x="56.2" y="62.6">3</text>
<text x="56.2" y="64.4">39</text>
<text x="94.9" y="64.4">34</text>
<text x="95.8" y="60.8">6</text>
<text x="95.8" y="62.6">4</text>
<text x="100" y="61.6">NMI</text>
<text x="100" y="63.4">IRQ</text>
<text x="100" y="65.2">R/W</text>
<text x="107.8" y="63.4">PHI1</text>
<text x="107.8" y="65.2">PHI2</text>
<text x="114.6" y="62.6">3</text>
<text x="114.6" y="64.4">39</text>
<text x="204.5" y="60.8">22</text>
<text x="204.5" y="62.6">27</text>
<text x="204.5" y="64.4">20</text>
<text x="209.6" y="61.6">/OE</text>
<text x="209.6" y="63.4">/WE</text>
<text x="209.6" y="65.2">/CS1</text>
<text x="246.5" y="60.8">22</text>
<text x="246.5" y="62.6">27</text>
<text x="246.5" y="64.4">20</text>
<text x="251.6" y="61.6">/OE</text>
<text x="251.6" y="63.4">/WE</text>
<text x="251.6" y="65.2">/CS1</text>
<text x="37.4" y="66.3">7</text>
<text x="41.6" y="67.1">SYNC</text>
<text x="47.8" y="67.1">PH0-IN</text>
<text x="56.2" y="66.3">37</text>
<text x="95.8" y="66.3">7</text>
<text x="100" y="67.1">SYNC</text>
<text x="106.2" y="67.1">PH0-IN</text>
<text x="114.6" y="66.3">37</text>
<text x="204.5" y="68.1">28</text>
<text x="204.5" y="69.9">14</text>
<text x="209.6" y="68.9">VCC</text>
<text x="209.6" y="70.7">GND</text>
<text x="246.5" y="68.1">28</text>
<text x="246.5" y="69.9">14</text>
<text x="251.6" y="68.9">VCC</text>
<text x="251.6" y="70.7">GND</text>
<text x="83.5" y="77.6" transform="rotate(-90 83.5 77.6)">2</text>
<text x="85.3" y="77.6" transform="rotate(-90 85.3 77.6)">1</text>
<text x="17.3" y="91.8">1</text>
<text x="17.3" y="93.7">2</text>
<text x="131" y="94.1" transform="rotate(-90 131 94.1)">3</text>
<text x="132.8" y="94.1" transform="rotate(-90 132.8 94.1)">2</text>
<text x="134.6" y="94.1" transform="rotate(-90 134.6 94.1)">1</text>
<text x="200.9" y="99.1">12</text>
<text x="201" y="101">11</text>
<text x="205.9" y="99.9">A0</text>
<text x="205.9" y="101.8">A1</text>
<text x="211.6" y="99.9">D0</text>
<text x="211.6" y="101.8">D1</text>
<text x="216.9" y="99.1">13</text>
<text x="216.9" y="101">14</text>
<text x="200.9" y="102.8">10</text>
<text x="201.7" y="104.6">9</text>
<text x="201.7" y="106.4">8</text>
<text x="205.9" y="103.6">A2</text>
<text x="205.9" y="105.4">A3</text>
<text x="205.9" y="107.2">A4</text>
<text x="211.6" y="103.6">D2</text>
<text x="211.6" y="105.4">D3</text>
<text x="211.6" y="107.2">D4</text>
<text x="216.9" y="102.8">15</text>
<text x="216.9" y="104.6">17</text>
<text x="216.9" y="106.4">18</text>
<text x="200.9" y="113.7">27</text>
<text x="201.7" y="108.3">7</text>
<text x="201.7" y="110.1">6</text>
<text x="201.7" y="111.9">5</text>
<text x="205.9" y="109.1">A5</text>
<text x="205.9" y="110.9">A6</text>
<text x="205.9" y="112.7">A7</text>
<text x="211.6" y="109.1">D5</text>
<text x="211.6" y="110.9">D6</text>
<text x="211.6" y="112.7">D7</text>
<text x="216.9" y="108.3">19</text>
<text x="216.9" y="110.1">20</text>
<text x="216.9" y="111.9">21</text>
<text x="200.9" y="115.6">26</text>
<text x="200.9" y="117.4">23</text>
<text x="200.9" y="119.2">25</text>
<text x="205.9" y="114.5">A8</text>
<text x="205.9" y="116.4">A9</text>
<text x="205.9" y="118.2">A10</text>
<text x="63.9" y="121">40</text>
<text x="63.9" y="122.9">42</text>
<text x="63.9" y="124.7">43</text>
<text x="69" y="121.8">FB2MC5/GTS2FB2MC6/GSR</text>
<text x="69" y="123.7">FB3MC3/GTS1</text>
<text x="69" y="125.5">FB2MC4</text>
<text x="83.2" y="125.5">FB2MC8</text>
<text x="83.2" y="123.7">FB2MC7</text>
<text x="92.7" y="124.7">37</text>
<text x="92.7" y="122.9">38</text>
<text x="92.7" y="121">39</text>
<text x="200.9" y="122.9">28</text>
<text x="200.9" y="124.7">29</text>
<text x="201.7" y="121">4</text>
<text x="205.9" y="120">A11</text>
<text x="205.9" y="121.8">A12</text>
<text x="205.9" y="123.7">A13</text>
<text x="205.9" y="125.5">A14</text>
<text x="41" y="132">1</text>
<text x="63.9" y="126.5">44</text>
<text x="64.8" y="128.3">1</text>
<text x="64.8" y="130.2">2</text>
<text x="64.8" y="132">3</text>
<text x="69" y="127.3">FB2MC2</text>
<text x="69" y="129.1">FB2MC1</text>
<text x="69" y="131">FB1MC1</text>
<text x="82.4" y="129.2">FB2MC10</text>
<text x="82.5" y="131">FB2MC11</text>
<text x="83.2" y="127.3">FB2MC9</text>
<text x="92.7" y="132">33</text>
<text x="92.7" y="130.2">34</text>
<text x="92.7" y="128.3">35</text>
<text x="92.7" y="126.5">36</text>
<text x="121.8" y="132" transform="rotate(-90 121.8 132)">1</text>
<text x="151.6" y="132">4</text>
<text x="151.6" y="130.2">5</text>
<text x="200.9" y="132">31</text>
<text x="201.7" y="128.3">2</text>
<text x="201.7" y="126.5">3</text>
<text x="205.9" y="129.1">A16 NC30</text>
<text x="205.9" y="127.3">A15</text>
<text x="210.4" y="127.3">NC1</text>
<text x="216.9" y="128.3">30</text>
<text x="216.9" y="126.5">1</text>
<text x="41" y="133.8">2</text>
<text x="64.8" y="133.8">4</text>
<text x="64.8" y="135.6">5</text>
<text x="64.8" y="137.5">6</text>
<text x="69" y="132.8">FB1MC2</text>
<text x="69" y="134.6">FB1MC4</text>
<text x="69" y="136.5">FB1MC3/GCK1</text>
<text x="82.4" y="134.6">FB2MC13</text>
<text x="82.4" y="132.8">FB2MC12</text>
<text x="92.7" y="133.8">29</text>
<text x="142.9" y="135.6">1</text>
<text x="151.6" y="135.6">2</text>
<text x="151.6" y="133.8">3</text>
<text x="200.9" y="133.8">24</text>
<text x="200.9" y="135.6">22</text>
<text x="205.9" y="134.6">/OE</text>
<text x="205.9" y="136.5">/CS</text>
<text x="205.9" y="132.8">/WE</text>
<text x="210.1" y="136.5">GND</text>
<text x="210.3" y="134.6">VCC</text>
<text x="216.9" y="133.8">32</text>
<text x="216.9" y="135.6">16</text>
<text x="64.8" y="141.1">7</text>
<text x="64.8" y="143">8</text>
<text x="69" y="138.3">FB1MC5/GCK2</text>
<text x="69" y="141.9">FB1MC7/GCK3</text>
<text x="69" y="143.8">FB1MC6</text>
<text x="82.4" y="143.8">FB2MC16</text>
<text x="82.4" y="141.9">FB2MC15</text>
<text x="82.4" y="140.1">FB2MC14</text>
<text x="92.7" y="143">26</text>
<text x="92.7" y="141.1">27</text>
<text x="92.7" y="139.3">28</text>
<text x="114.5" y="140.7" transform="rotate(-90 114.5 140.7)">6</text>
<text x="116.4" y="140.7" transform="rotate(-90 116.4 140.7)">5</text>
<text x="118.2" y="140.7" transform="rotate(-90 118.2 140.7)">4</text>
<text x="120" y="140.7" transform="rotate(-90 120 140.7)">3</text>
<text x="121.8" y="140.7" transform="rotate(-90 121.8 140.7)">2</text>
<text x="63.9" y="148.4">12</text>
<text x="64" y="146.6">11</text>
<text x="64.8" y="144.8">9</text>
<text x="69" y="145.6">FB1MC8</text>
<text x="69" y="147.4">FB1MC9</text>
<text x="69" y="149.2">FB1MC10</text>
<text x="82.4" y="149.2">FB1MC16</text>
<text x="82.4" y="147.4">FB1MC17</text>
<text x="82.4" y="145.6">FB2MC17</text>
<text x="92.7" y="148.4">22</text>
<text x="92.7" y="146.6">24</text>
<text x="92.7" y="144.8">25</text>
<text x="63.9" y="150.3">13</text>
<text x="63.9" y="152.1">14</text>
<text x="69" y="151.1">FB1MC11</text>
<text x="69" y="152.9">FB1MC12</text>
<text x="82.4" y="154.7">FB1MC13</text>
<text x="82.4" y="152.9">FB1MC14</text>
<text x="82.4" y="151.1">FB1MC15</text>
<text x="92.7" y="153.9">18</text>
<text x="92.7" y="152.1">19</text>
<text x="92.7" y="150.3">20</text>
<text x="19.1" y="168.5">1</text>
<text x="30.7" y="168.5">3</text>
<text x="51.1" y="172.2">21</text>
<text x="51.1" y="174">41</text>
<text x="56.2" y="173">VCCINT</text>
<text x="94" y="174">1</text>
<text x="25.1" y="175" transform="rotate(-90 25.1 175)">2</text>
<text x="51.1" y="175.8">32</text>
<text x="51.1" y="179.5">10</text>
<text x="56.2" y="174.8">VCCINT</text>
<text x="56.2" y="176.6">VCCIO</text>
<text x="80.6" y="178.4">TMS</text>
<text x="80.8" y="176.6">TCK</text>
<text x="85.8" y="175.8">17</text>
<text x="85.8" y="177.6">16</text>
<text x="85.8" y="179.5">30</text>
<text x="94" y="175.8">3</text>
<text x="94" y="177.6">6</text>
<text x="94" y="179.5">4</text>
<text x="98.2" y="174.8">VCC</text>
<text x="98.2" y="176.6">TCK</text>
<text x="98.2" y="178.5">TMS</text>
<text x="51.1" y="181.3">23</text>
<text x="51.1" y="183.1">31</text>
<text x="56.2" y="180.3">GND</text>
<text x="56.2" y="182.1">GND</text>
<text x="56.2" y="183.9">GND</text>
<text x="80.6" y="180.3">TDO</text>
<text x="81.4" y="182.1">TDI</text>
<text x="85.8" y="181.3">15</text>
<text x="94" y="183.1">2</text>
<text x="94" y="181.3">5</text>
<text x="98.2" y="183.9">GND</text>
<text x="98.2" y="180.3">TDO</text>
<text x="98.2" y="182.1">TDI</text>
</g>
<g font-size="1.6">
<text x="138.9" y="40.8">VCC</text>
<text x="69.5" y="42.6">VCC</text>
<text x="169.9" y="42.6">VCC</text>
<text x="12.9" y="68.2">VCC</text>
<text x="199.2" y="66.3">VCC</text>
<text x="241.2" y="66.3">VCC</text>
<text x="184.5" y="106.5">VCC</text>
<text x="33" y="119.3">VCC</text>
<text x="120.6" y="124.8">VCC</text>
<text x="224.7" y="122.9">VCC</text>
<text x="246.6" y="121.1">VCC</text>
<text x="135.2" y="132.1">VCC</text>
<text x="12.9" y="163.1">VCC</text>
</g>
<g font-size="1.4">
<text x="19.8" y="166.2">REG1</text>
<text x="25.3" y="166.2">LEXXCZ</text>
<text x="34" y="175.8" transform="rotate(-90 34 175.8)">+</text>
</g>
</svg>
